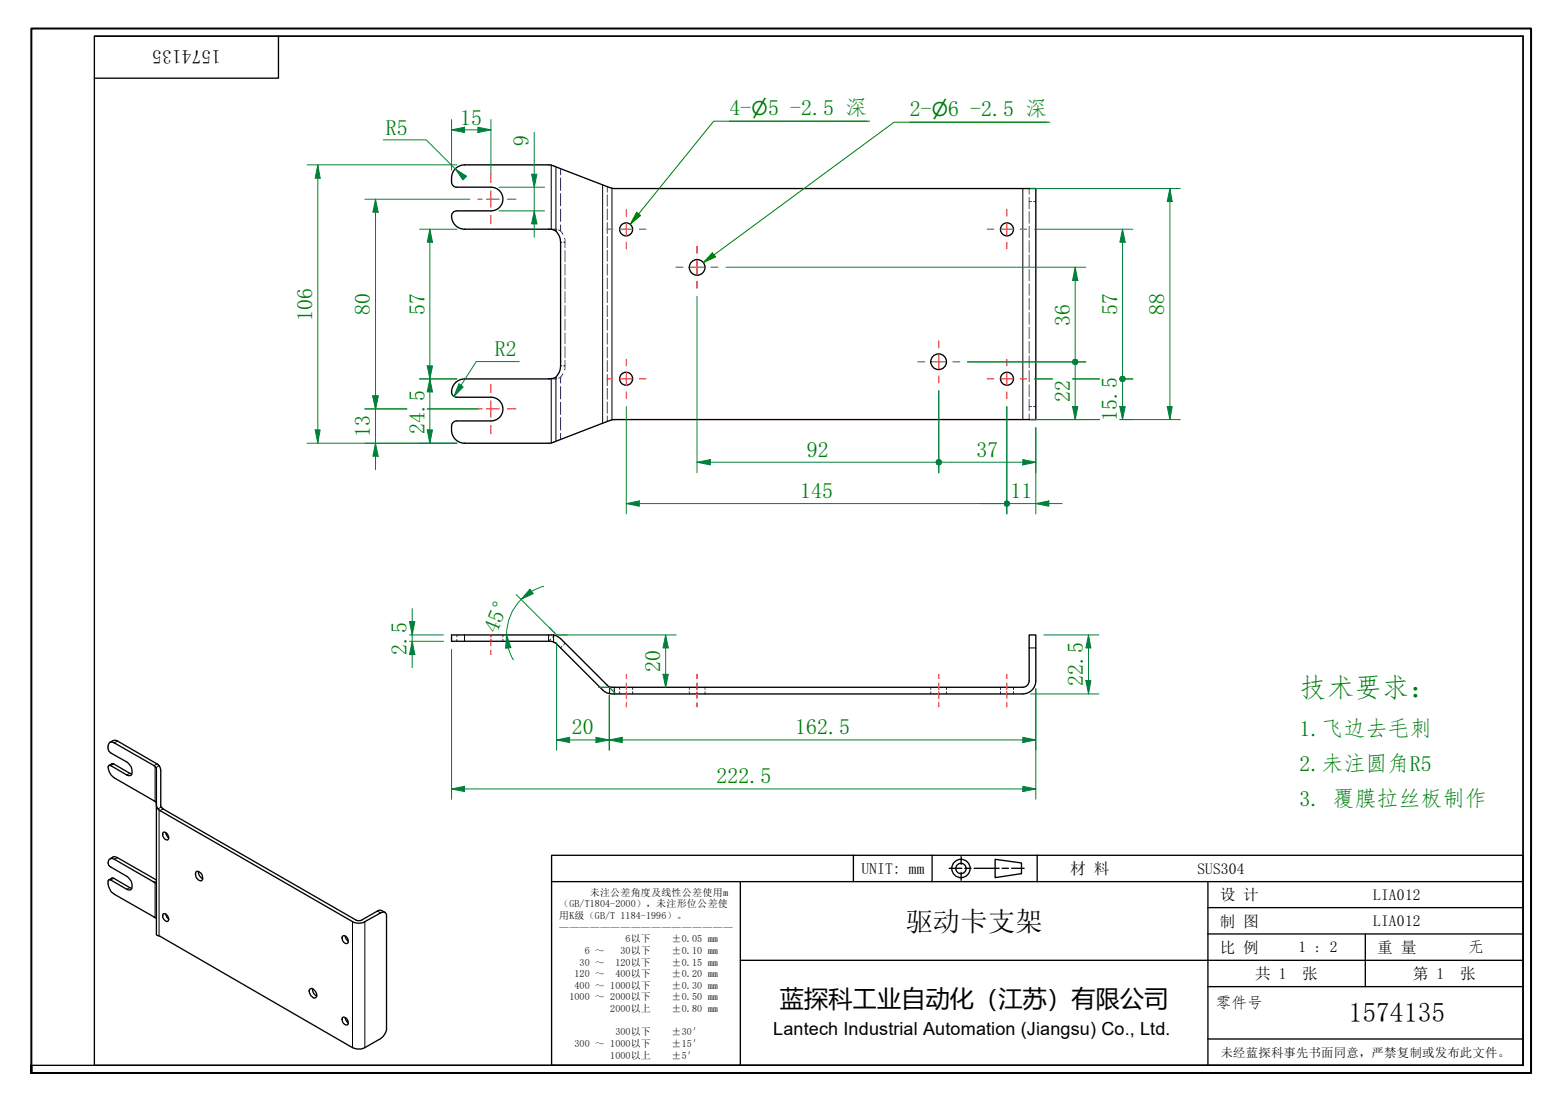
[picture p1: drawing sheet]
<svg xmlns="http://www.w3.org/2000/svg" width="297mm" height="210mm" viewBox="0 0 297 210" stroke-linecap="round" stroke-linejoin="round" font-family="sans-serif">
<g fill="none" stroke="#00f" stroke-width=".19">
<path d="M106.7 32.1v1.2M106.7 33.9v2.4M106.7 36.9v2.3M106.7 39.8v2.4M115.6 35.6v1M115.6 37.1v2.2M115.6 39.8v2.1M196 38.4h.4M196.8 38.4h.4M106.7 42.8v1.2M106.7 46.1h.3M107.3 46.1h.3"/>
<path d="M115.6 42.4v2.1M115.6 45.1v2.1M115.6 47.7v2.1M115.6 50.3v2.1M115.6 52.9v2.1M115.6 55.5v2.1M115.6 58.2v2.1M106.7 71.9v1.1M106.7 73.6v2.4M106.7 76.6v2.4M106.7 79.5v2.5M106.7 69.7h.3"/>
<path d="M107.3 69.7h.3M115.6 60.8v2.1M115.6 63.4v2.2M115.6 66.1v2.1M115.6 68.7v2.1M115.6 71.3v2.1M115.6 73.9v2.1M115.6 76.6v2.1M115.6 79.2v1M196 77.4h.4M196.8 77.4h.4M106.7 82.5v1.2"/>
<path d="M87 120.9v.4M87 121.8v.3M93.5 120.9v.4M93.5 121.8v.3M104.8 121.8l-.3 .3M105.6 121l-.4 .4"/>
</g>
<g fill="none" stroke="#00f" stroke-width=".19">
<path d="M196 35.9v1.1M196 37.6v2.2M104.5 43.7h.3M105.2 43.7h.8M106.4 43.8a1.23 1.23 0 0 1 .8 .8M107.5 45.4l.1 1.8M107.6 47.7v2.1M107.6 50.3v2.1M107.6 52.9v2.1M107.6 55.5v2.1M107.6 58.2v2M196 40.3v2.2"/>
<path d="M196 43.1v2.1M196 45.8v2.2M196 48.5v2.3M196 51.3v2.2M196 54.1v2.1M196 56.8v2.2M196 59.5v2.3M104.5 72.2h.3M106 72.1l-.8 .1M107.2 71.2a1.23 1.23 0 0 1-.8 .8M107.6 68.6l-.1 1.9M107.6 60.8v2.1"/>
<path d="M107.6 63.4v2.1M107.6 66v2.1M196 62.3v2.2M196 65.1v2.2M196 67.8v2.2M196 70.6v2.1M196 73.3v2.2M196 76v2.3M196 78.8v1.1M95.8 120.9v.4M95.8 121.8v.3M107 123.1l-.3 .3"/>
<path d="M107.6 122.5l-.3 .3M118 130.9v.5M118 131.7v.5M120.5 130.9v.5M120.5 131.7v.5M131.3 130.9v.5M131.3 131.7v.5M134.2 130.9v.5M134.2 131.7v.5M177.2 130.9v.5M177.2 131.7v.5M180.2 130.9v.5"/>
<path d="M180.2 131.7v.5M190.5 130.9v.5M190.5 131.7v.5M193 130.9v.5M193 131.7v.5"/>
</g>
<g fill="none" stroke="#000" stroke-width=".25">
<path d="M86 33.9a1.33 1.33 0 0 0 .6 1.7l.4 .1M87 35.7h6.5a2.25 2.25 0 0 1 2.3 2.2 2.25 2.25 0 0 1-2.3 2.3h-6.5M88.5 31.4h16M88.5 31.4a2.51 2.51 0 0 0-2.5 2.5M104.5 31.4l.9 .2 10.7 4.1 .9 .2M117 35.9h80.2v44h-80.2M87 40.2a1.07 1.07 0 0 0-1 1.5 2.51 2.51 0 0 0 2.5 2M88.5 43.7h16.5l.7 .2a2.76 2.76 0 0 1 1 2.2v23.6a2.57 2.57 0 0 1-1.3 2.3l-.9 .2h-16M87 75.7h6.5a2.25 2.25 0 0 1 2.3 2.2 2.25 2.25 0 0 1-2.3 2.3h-6.5M88.5 72.2a2.44 2.44 0 0 0-2.4 2.9l.5 .5 .4 .1M117 79.9l-.9 .2-11.1 4.3M86 81.2v.7"/>
<path d="M86 81.9a2.51 2.51 0 0 0 2.5 2.5M87 80.2a.98 .98 0 0 0-1 1M88.5 84.4h16M105 84.4h-.5M196 129.7a1.24 1.24 0 0 1-1.2 1.2h-78.3l-.7-.2-9.1-9.1-.8-.5-.5-.2h-19.4v1.2h19l.4 .2 .5 .2 8.8 8.9a2.59 2.59 0 0 0 2.3 .8h77.8a2.51 2.51 0 0 0 2.4-2.5M196 129.6v-8.7h1.2v8.7M20.7 145.8l.6-.3h.4l3.4 1.9M21 141.4a1.17 1.17 0 0 1 1.4-.3l7.9 4.7 .3 .9v6.9l.5 .5 36.9 21.3h.6l3.3-1.9a1.17 1.17 0 0 1 1.4 .3M29.8 153.1l-.3-.5-7.7-4.4a2.24 2.24 0 0 1-1.1-2.4h.4l3 1.8a.64 .64 0 0 0 .9 .1 .64 .64 0 0 0 .1-.9 2 2 0 0 0-1-1.7l-3-1.7a1.27 1.27 0 0 1 0-2.1l.7 .2 7.5 4.3 .5 .5v31.7l37.3 21.6 .8 .2 1.3-.1 3.3-1.9 .5-.5a2.29 2.29 0 0 0 .6-1.5v-21.3a.67 .67 0 0 0-.3-.7 .67 .67 0 0 0-.8 .1l-3.3 1.8-.9 .2-.8-.2-37-21.3-.6-.6-.1-.6M31 158.7l.1-.2a.95 .95 0 0 1 .8 1.5 1.04 1.04 0 0 1-.9-1.3zM31.6 158.6l.1 .6 .4 .4M20.7 167.6l.6-.4 .4 .1 3.4 1.9"/>
<path d="M21 163.6l.8-.4 .6 .2 7.4 4.2M29.8 168.3l-8-4.6a.8 .8 0 0 0-1.2 .2 .8 .8 0 0 0 .3 1.1l3.2 1.9a1.97 1.97 0 0 1 .9 2.6h-.6l-.3-.1-3-1.8h-.4a2.38 2.38 0 0 0 1.1 2.7l8 4.7M31.1 174a.98 .98 0 0 1 .8 1.5 .98 .98 0 0 1-.8-1.5zM31.6 174.1l.1 .6 .4 .4M37.3 166a1.07 1.07 0 0 1 1.1 .6 1.07 1.07 0 0 1-.1 1.2 1.25 1.25 0 0 1-1-1.8zM37.8 166l.2 .8 .6 .6M65.2 178.4l.1-.1a.93 .93 0 0 1 .9 .4 .93 .93 0 0 1 0 1 .96 .96 0 0 1-1-1.3zM65.7 178.3l.2 .6 .4 .4M58.9 188.5l.2-.1a.76 .76 0 0 1 1 .5 .64 .64 0 0 1 .2 .8 .64 .64 0 0 1-.6 .4l-.5-.4a1.39 1.39 0 0 1-.3-1.2zM59.5 188.3l.2 .8 .6 .6M65.2 193.9l.1-.1a.98 .98 0 0 1 .9 1.4 1.04 1.04 0 0 1-1-1.3zM65.7 193.8l.2 .6 .4 .5"/>
<circle cx="119.2" cy="43.7" r="1.24"/>
<circle cx="132.7" cy="50.9" r="1.49"/>
<circle cx="191.7" cy="43.7" r="1.24"/>
<circle cx="119.2" cy="72.1" r="1.24"/>
<circle cx="178.7" cy="68.9" r="1.49"/>
<circle cx="191.7" cy="72.1" r="1.24"/>
</g>
<g fill="none" stroke="#000" stroke-width=".19">
<path d="M105 31.5v12.2M105.9 31.8v12.2M114.7 35.2v45.4M116.5 35.8v44.2M194.8 35.9v44M105 72.1v12.3M105.9 71.9v12.1M88.5 120.9v1.2M104.5 120.9v1.2M105.4 120.9v1.4M116.1 130.8v1.3M117 130.9v1.3"/>
<path d="M196 123.4h1.2M21.7 145.5l-.6 .3M22.4 141.1l-.6 .4M24.7 147.3l-.6 .3M29.5 146v6.6M29.9 145.5l-.6 .3M30.3 145.8l-.6 .4M30.3 154.3v24M30.7 153.7l-.6 .4M31.1 154.1l-.6 .3M21.7 167.3l-.6 .3M22.4 163.4l-.6 .3"/>
<path d="M24.7 169.1l-.6 .3M29.3 168h.5M29.5 168.1v6.7M67.1 175.5v24.1M69.5 175.5v24.1M71.9 173.5l.6 .4"/>
</g>
<path d="M6 204.4v-1.5v1.5M6 202.9v-197.5h285.5v199h-285.5" fill="none" stroke="#000" stroke-width=".38"/>
<path d="M18 6.9h272v196h-272zM18 6.9h272M53 6.9v8h-35M290 6.9v196h-284" fill="none" stroke="#000" stroke-width=".25"/>
<g fill="none" stroke="#000" stroke-width=".25">
<path d="M105 162.9h185v40h-185zM105 167.9h185M141 167.9v35M162.5 162.9v5M177.5 162.9v5M180.7 165.4h2.4M183 163.2v1.4M183 166.2v1.5M183.7 165.4h1.2M185.5 165.4h4.7M189.5 163.7l5 .7v2l-5 .8zM190.8 165.4h1.2"/>
<path d="M192.6 165.4h2.4M197.5 162.9v5M230 167.9v35M230 177.9h60M230 172.9h60M260 177.9v10M291.5 162.9v41.5h-186.5M141 182.9h149M230 197.9h60M230 187.9h60"/>
<circle cx="183" cy="165.4" r="1.75"/>
<circle cx="183" cy="165.4" r=".98"/>
</g>
<g fill="none" stroke="#f00" stroke-width=".19">
<path d="M91 37.9h.8M92.6 37.9h2.5M93.5 33.2v1.6M93.5 36.4v3.1M96.6 37.9h1.6M119.3 39.9v1.3M191.7 39.9v1.3M93.5 41.1v1.5M115.5 43.7h1.2M118 43.7h2.5M119.3 42.4v2.5M119.3 46.1v1.3"/>
<path d="M121.7 43.7h1.3M128.7 50.9h1.3M131.4 50.9h2.6M132.7 46.9v1.3M132.7 49.6v2.6M132.7 53.6v1.3M135.4 50.9h1.3M188 43.7h1.2M190.5 43.7h2.5M191.7 42.4v2.5M191.7 46.1v1.3M194.2 43.7h1.3"/>
<path d="M91 77.9h.8M92.6 77.9h2.5M93.5 73.2v1.6M93.5 76.4v3.1M96.6 77.9h1.6M115.5 72.2h1.2M118 72.2h2.5M119.3 68.4v1.3M119.3 70.9v2.5M119.3 74.6v1.3M121.7 72.2h1.3M174.8 68.9h1.3"/>
<path d="M177.4 68.9h2.7M178.8 64.9v1.4M178.8 67.6v2.7M178.8 71.6v1.3M181.4 68.9h1.4M188 72.2h1.2M190.5 72.2h2.5M191.7 68.4v1.3M191.7 70.9v2.5M191.7 74.6v1.3M194.2 72.2h1.3M93.5 81.1v1.5"/>
</g>
<g fill="none" stroke="#f00" stroke-width=".19">
<path d="M93.5 120.8v.5M93.5 121.8v1.2M93.5 123.9v.8M119.3 128.4v.9M119.3 130.1v1.3M119.3 131.7v1.3M119.3 133.8v.9M132.7 128.4v.9M132.7 130.1v1.3M132.7 131.7v1.3M132.7 133.8v.9M178.8 128.4v.9"/>
<path d="M178.8 130.1v1.3M178.8 131.7v1.3M178.8 133.8v.9M191.7 128.4v.9M191.7 130.1v1.3M191.7 131.7v1.3M191.7 133.8v.9"/>
</g>
<path d="M60.5 31.4v2.5" fill="none" stroke="#00803f" stroke-width=".19"/>
<path d="M60.5 31.4l.5 2.5h-1z" fill="#00803f"/>
<path d="M60.5 31.4l.5 2.5h-1zM60.5 81.9v2.5" fill="none" stroke="#00803f" stroke-width=".19"/>
<path d="M60 81.9h1l-.5 2.5z" fill="#00803f"/>
<path d="M58.5 31.4h28.5M60.5 33.9v48M58.5 84.4h28.5M60 81.9h1l-.5 2.5zM78.5 118.4v2.5" fill="none" stroke="#00803f" stroke-width=".19"/>
<path d="M78 118.4h1l-.5 2.5z" fill="#00803f"/>
<path d="M78 118.4h1l-.5 2.5zM78.5 122.1v2.6" fill="none" stroke="#00803f" stroke-width=".19"/>
<path d="M78.5 122.1l.5 2.6h-1z" fill="#00803f"/>
<path d="M78.5 115.9v2.5M78 120.9h6.5M78 122.1h6.5M78.5 122.1l.5 2.6h-1zM78.5 120.9v1.2M78.5 124.7v2.5M207.3 120.9v2.5" fill="none" stroke="#00803f" stroke-width=".19"/>
<path d="M207.3 120.9l.4 2.5h-.9z" fill="#00803f"/>
<path d="M207.3 120.9l.4 2.5h-.9zM207.3 129.6v2.6" fill="none" stroke="#00803f" stroke-width=".19"/>
<path d="M206.8 129.6h.9l-.4 2.6z" fill="#00803f"/>
<path d="M222.8 77.4v2.5M196.2 132.2h13M198.8 120.9h10.4M206.8 129.6h.9l-.4 2.6zM207.3 123.4v6.2" fill="none" stroke="#00803f" stroke-width=".19"/>
<path d="M222.2 77.4h1l-.4 2.5z" fill="#00803f"/>
<path d="M222.8 35.9v2.5M222.2 77.4h1l-.4 2.5z" fill="none" stroke="#00803f" stroke-width=".19"/>
<path d="M222.8 35.9l.4 2.5h-1z" fill="#00803f"/>
<path d="M71.5 37.9v2.5M196.2 35.9h28.5M222.8 35.9l.4 2.5h-1zM222.8 38.4v39M196.2 79.9h13.2M213.2 79.9h11.5" fill="none" stroke="#00803f" stroke-width=".19"/>
<path d="M71.5 37.9l.5 2.5h-1z" fill="#00803f"/>
<path d="M71.5 37.9l.5 2.5h-1zM71.5 75.4v2.5" fill="none" stroke="#00803f" stroke-width=".19"/>
<path d="M71 75.4h1l-.5 2.5z" fill="#00803f"/>
<path d="M69.5 37.9h20M71.5 40.4v35M81.9 43.7v2.4M69.5 77.9h8M71 75.4h1l-.5 2.5zM81.3 77.9h9.7" fill="none" stroke="#00803f" stroke-width=".19"/>
<path d="M81.9 43.7l.5 2.4h-1.1z" fill="#00803f"/>
<path d="M81.9 43.7l.5 2.4h-1.1zM81.9 69.7v2.5" fill="none" stroke="#00803f" stroke-width=".19"/>
<path d="M81.3 69.7h1.1l-.5 2.5z" fill="#00803f"/>
<path d="M91 24.7h2.5M79.9 43.7h7.1M81.9 46.1v23.6M79.9 72.2h7.1M81.3 69.7h1.1l-.5 2.5z" fill="none" stroke="#00803f" stroke-width=".19"/>
<path d="M91 24.2l2.5 .5-2.5 .5z" fill="#00803f"/>
<path d="M86 24.7h2.5M91 24.2l2.5 .5-2.5 .5z" fill="none" stroke="#00803f" stroke-width=".19"/>
<path d="M86 24.7l2.5-.5v1z" fill="#00803f"/>
<path d="M86 24.7l2.5-.5v1zM86 22.8v9.6M86.7 32.2l1.8 1.7M88.5 24.7h2.5M93.5 22.8v10.4" fill="none" stroke="#00803f" stroke-width=".19"/>
<path d="M86.7 32.2l2.1 1.4-.7 .7z" fill="#00803f"/>
<path d="M73 26.6h8.2l5.5 5.6M86.7 32.2l2.1 1.4-.7 .7z" fill="none" stroke="#00803f" stroke-width=".19"/>
<path d="M138.9 23.1h26.2M121.6 40.7l-1.6 2" fill="none" stroke="#008000" stroke-width=".19"/>
<path d="M121.2 40.4l.8 .7-2 1.6z" fill="#008000"/>
<path d="M165.6 23.1h-29.7l-14.3 17.6M173.2 23.3h26.2M121.2 40.4l.8 .7-2 1.6zM136 48.5l-2.1 1.5" fill="none" stroke="#008000" stroke-width=".19"/>
<path d="M135.6 48.2l.7 .7-2.4 1.1z" fill="#008000"/>
<path d="M199.9 23.3h-29.7l-34.2 25.2M135.6 48.2l.7 .7-2.4 1.1z" fill="none" stroke="#008000" stroke-width=".19"/>
<path d="M119.3 95.9h2.4" fill="none" stroke="#00803f" stroke-width=".19"/>
<path d="M119.3 95.9l2.4-.5v1z" fill="#00803f"/>
<path d="M119.3 95.9l2.4-.5v1zM189.2 95.9h1.9" fill="none" stroke="#00803f" stroke-width=".19"/>
<circle cx="191.7" cy="95.9" r=".63" fill="#00803f"/>
<path d="M119.3 77.4v20.5M191.7 77.4v20.5M121.7 95.9h69.4" fill="none" stroke="#00803f" stroke-width=".19"/>
<circle cx="191.7" cy="95.9" r=".63" fill="#00803f"/>
<path d="M197.2 95.9h2.5" fill="none" stroke="#00803f" stroke-width=".19"/>
<path d="M197.2 95.9l2.5-.5v1z" fill="#00803f"/>
<path d="M191.7 77.4v20.5M132.7 88h2.6M186.8 95.9h2.4M191.7 95.9h5.5M197.2 95.9l2.5-.5v1zM197.2 81.4v16.5M199.7 95.9h2.5" fill="none" stroke="#00803f" stroke-width=".19"/>
<path d="M132.7 88l2.6-.5v1.1z" fill="#00803f"/>
<path d="M132.7 88l2.6-.5v1.1zM176.2 88h1.9" fill="none" stroke="#00803f" stroke-width=".19"/>
<circle cx="178.8" cy="88" r=".63" fill="#00803f"/>
<path d="M132.7 56.4v33.7M178.8 74.4v15.7M135.3 88h40.9M179.4 88h1.8" fill="none" stroke="#00803f" stroke-width=".19"/>
<circle cx="178.7" cy="88" r=".63" fill="#00803f"/>
<path d="M194.8 88h2.4" fill="none" stroke="#00803f" stroke-width=".19"/>
<path d="M194.8 87.5l2.4 .5-2.4 .6z" fill="#00803f"/>
<path d="M178.8 74.4v15.7M213.7 77.4v2.5M181.2 88h13.6M194.8 87.5l2.4 .5-2.4 .6zM197.2 81.4v8.7" fill="none" stroke="#00803f" stroke-width=".19"/>
<path d="M213.2 77.4h1l-.5 2.5z" fill="#00803f"/>
<path d="M213.2 77.4h1l-.5 2.5zM213.7 72.8v1.8" fill="none" stroke="#00803f" stroke-width=".19"/>
<circle cx="213.7" cy="72.2" r=".63" fill="#00803f"/>
<path d="M196.2 79.9h13.2M197 72.2h3.4M204.2 72.2h5.2M213.2 79.9h2.5M213.2 72.2h2.5M213.7 69.7v1.8M213.7 74.6v2.8" fill="none" stroke="#00803f" stroke-width=".19"/>
<circle cx="213.7" cy="72.2" r=".63" fill="#00803f"/>
<path d="M213.7 43.7v2.4" fill="none" stroke="#00803f" stroke-width=".19"/>
<path d="M213.7 43.7l.5 2.4h-1z" fill="#00803f"/>
<path d="M197 43.7h18.7M213.7 43.7l.5 2.4h-1zM213.7 46.1v23.6M197 72.2h3.4M204.2 72.2h5.2M204.7 77.4v2.5M213.2 72.2h2.5" fill="none" stroke="#00803f" stroke-width=".19"/>
<path d="M204.2 77.4h1l-.5 2.5z" fill="#00803f"/>
<path d="M204.2 77.4h1l-.5 2.5zM204.7 69.6v1.8" fill="none" stroke="#00803f" stroke-width=".19"/>
<circle cx="204.7" cy="68.9" r=".63" fill="#00803f"/>
<path d="M184.2 68.9h7.4M191.8 68.9h15M196.2 79.9h10.6M204.7 66.4v1.9M204.7 71.4v6" fill="none" stroke="#00803f" stroke-width=".19"/>
<circle cx="204.7" cy="68.9" r=".63" fill="#00803f"/>
<path d="M204.7 50.9v2.5" fill="none" stroke="#00803f" stroke-width=".19"/>
<path d="M204.7 50.9l.5 2.5h-1z" fill="#00803f"/>
<path d="M138.2 50.9h68.6M204.7 50.9l.5 2.5h-1zM204.7 53.4v13M71.5 75.4v2.5M184.2 68.9h7.4M191.8 68.9h15" fill="none" stroke="#00803f" stroke-width=".19"/>
<path d="M71 75.4h1l-.5 2.5z" fill="#00803f"/>
<path d="M71 75.4h1l-.5 2.5zM71.5 84.4v2.5" fill="none" stroke="#00803f" stroke-width=".19"/>
<path d="M71.5 84.4l.5 2.5h-1z" fill="#00803f"/>
<path d="M69.5 77.9h8M71.5 72.9v2.5M71.5 77.9v6.5M81.3 77.9h9.7M81.9 72.2v2.4M69.5 84.4h17.5M71.5 84.4l.5 2.5h-1zM71.5 86.9v2.5" fill="none" stroke="#00803f" stroke-width=".19"/>
<path d="M81.9 72.2l.5 2.4h-1.1z" fill="#00803f"/>
<path d="M81.9 72.2l.5 2.4h-1.1zM81.9 81.9v2.5" fill="none" stroke="#00803f" stroke-width=".19"/>
<path d="M81.3 81.9h1.1l-.5 2.5z" fill="#00803f"/>
<path d="M79.9 72.2h7.1M81.9 74.6v7.3M79.9 84.4h7.1M81.3 81.9h1.1l-.5 2.5zM126.7 120.9v2.5" fill="none" stroke="#00803f" stroke-width=".19"/>
<path d="M126.7 120.9l.6 2.5h-1.1z" fill="#00803f"/>
<path d="M126.7 120.9l.6 2.5h-1.1zM126.7 128.4v2.5" fill="none" stroke="#00803f" stroke-width=".19"/>
<path d="M126.2 128.4h1.1l-.6 2.5z" fill="#00803f"/>
<path d="M106 120.9h22.8M126.2 128.4h1.1l-.6 2.5zM126.7 123.4v5M113.5 140.9h2.5" fill="none" stroke="#00803f" stroke-width=".19"/>
<path d="M113.5 140.4l2.5 .5-2.5 .5z" fill="#00803f"/>
<path d="M106 140.9h2.5M113.5 140.4l2.5 .5-2.5 .5z" fill="none" stroke="#00803f" stroke-width=".19"/>
<path d="M106 140.9l2.5-.5v1z" fill="#00803f"/>
<path d="M104.6 119.5l1.4 1.4h2M106 122.4v20.5M114 130.9h2l1.4 1.4M116 132.4v10.5M106 140.9l2.5-.5v1zM108.5 140.9h5M116 140.9h2.5" fill="none" stroke="#00803f" stroke-width=".19"/>
<path d="M116 140.9l2.5-.5v1z" fill="#00803f"/>
<path d="M116 140.9l2.5-.5v1zM194.8 140.9h2.4" fill="none" stroke="#00803f" stroke-width=".19"/>
<path d="M194.8 140.4l2.4 .5-2.4 .5z" fill="#00803f"/>
<path d="M114 130.9h2l1.4 1.4M116 132.4v10.5M197.2 131.2v11.7M86 150.3h2.5M118.5 140.9h76.3M194.8 140.4l2.4 .5-2.4 .5z" fill="none" stroke="#00803f" stroke-width=".19"/>
<path d="M86 150.3l2.5-.5v1z" fill="#00803f"/>
<path d="M86 150.3l2.5-.5v1zM194.8 150.3h2.4" fill="none" stroke="#00803f" stroke-width=".19"/>
<path d="M194.8 149.8l2.4 .5-2.4 .5z" fill="#00803f"/>
<path d="M101.2 112.6l-1.9 1.5M86 123.7v28.5M197.2 131.2v21M88.5 150.3h106.3M194.8 149.8l2.4 .5-2.4 .5z" fill="none" stroke="#00803f" stroke-width=".19"/>
<path d="M100.9 112.2l.6 .9-2.2 1z" fill="#00803f"/>
<path d="M100.9 112.2l.6 .9-2.2 1zM96.5 120.9l.3 2.5" fill="none" stroke="#00803f" stroke-width=".19"/>
<path d="M96.5 120.9l.8 2.5-1 .1z" fill="#00803f"/>
<path d="M101.7 40.2v2.4M98.3 113.3l7.4 7.3M99.3 114.1a9.6 9.6 0 0 0-2.8 6.8M103.5 111.7l-2.3 .9M96.5 120.9l.8 2.5-1 .1zM96.8 123.4l.9 2.3" fill="none" stroke="#00803f" stroke-width=".19"/>
<path d="M101.7 40.2l.5 2.4h-1z" fill="#00803f"/>
<path d="M101.7 33.2v2.5M101.7 40.2l.5 2.4h-1z" fill="none" stroke="#00803f" stroke-width=".19"/>
<path d="M101.2 33.2h1l-.5 2.5z" fill="#00803f"/>
<path d="M95 35.7h8.7M101.2 33.2h1l-.5 2.5zM101.7 25.2v8M101.7 35.7v4.5M95 40.2h8.7M101.7 42.6v2.6M87.8 73.4l-1.4 2.1" fill="none" stroke="#00803f" stroke-width=".19"/>
<path d="M87.4 73.1l.8 .6-1.8 1.8z" fill="#00803f"/>
<path d="M87.4 73.1l.8 .6-1.8 1.8zM98.9 68.9h-8.2l-3.7 5.7 .8-1.2" fill="none" stroke="#00803f" stroke-width=".19"/>
<text font-size="5.2" fill="#008000" x="247.5" y="132.7">技术要求：</text>
<g font-size="5.2">
<text x="172.4" y="177.3">驱动卡支架</text>
<text x="256.9" y="194.7">1574135</text>
</g>
<text font-size="4.6" x="148.5" y="191.9">蓝探科工业自动化（江苏）有限公司</text>
<g font-size="4.2" fill="#008000">
<text x="87.6" y="23.7">15</text>
<text x="138.9" y="21.9">4-</text>
<text x="146.2" y="21.9">5 -2.5 深</text>
<text x="173.2" y="22.1">2-</text>
<text x="180.5" y="22.1">6 -2.5 深</text>
<text x="73.5" y="25.6">R5</text>
<text x="100.6" y="27.8" transform="rotate(-90 100.6 27.8)">9</text>
<text x="70.4" y="60" transform="rotate(-90 70.4 60)">80</text>
<text x="80.8" y="60" transform="rotate(-90 80.8 60)">57</text>
<text x="212.7" y="60" transform="rotate(-90 212.7 60)">57</text>
<text x="221.7" y="60" transform="rotate(-90 221.7 60)">88</text>
<text x="59.4" y="61.1" transform="rotate(-90 59.4 61.1)">106</text>
<text x="203.7" y="62" transform="rotate(-90 203.7 62)">36</text>
<text x="94.2" y="67.9">R2</text>
<text x="203.7" y="76.5" transform="rotate(-90 203.7 76.5)">22</text>
<text x="70.4" y="83.3" transform="rotate(-90 70.4 83.3)">13</text>
<text x="80.8" y="82.7" transform="rotate(-90 80.8 82.7)">24.5</text>
<text x="212.7" y="80.2" transform="rotate(-90 212.7 80.2)">15.5</text>
<text x="153.6" y="87">92</text>
<text x="185.9" y="87">37</text>
<text x="152.3" y="94.9">145</text>
<text x="192.4" y="94.9">11</text>
<text x="77.4" y="124.7" transform="rotate(-90 77.4 124.7)">2.5</text>
<text x="94.6" y="120.7" transform="rotate(-68 94.6 120.7)">45°</text>
<text x="125.7" y="128" transform="rotate(-90 125.7 128)">20</text>
<text x="206.2" y="130.7" transform="rotate(-90 206.2 130.7)">22.5</text>
<text x="108.9" y="139.9">20</text>
<text x="151.4" y="139.9">162.5</text>
<text x="247.5" y="140.1">1.飞边去毛刺</text>
<text x="136.4" y="149.2">222.5</text>
<text x="247.5" y="146.8">2.未注圆角R5</text>
<text x="247.5" y="153.6">3. 覆膜拉丝板制作</text>
</g>
<text font-size="3.7" x="42" y="9.6" transform="rotate(180 42 9.6)">1574135</text>
<g font-size="3.6" fill="#008000">
<text x="143.1" y="21.9">⌀</text>
<text x="177.4" y="22.1">⌀</text>
</g>
<text font-size="3.4" x="147.2" y="197.1">Lantech Industrial Automation (Jiangsu) Co., Ltd.</text>
<g font-size="3">
<text x="164" y="166.4">UNIT: mm</text>
<text x="203.8" y="166.5">材 料</text>
<text x="228" y="166.4">SUS304</text>
<text x="232.3" y="171.5">设 计</text>
<text x="261.5" y="171.4">LIA012</text>
<text x="232.3" y="176.5">制 图</text>
<text x="261.5" y="176.4">LIA012</text>
<text x="232.3" y="181.5">比 例</text>
<text x="247.3" y="181.4">1 : 2</text>
<text x="262.3" y="181.5">重 量</text>
<text x="279.5" y="181.4">无</text>
<text x="231.5" y="191.9">零件号</text>
<text x="239" y="186.5">共 1</text>
<text x="248" y="186.5">张</text>
<text x="269" y="186.5">第 1</text>
<text x="278" y="186.5">张</text>
</g>
<text font-size="2.3" x="232.5" y="201.3">未经蓝探科事先书面同意，严禁复制或发布此文件。</text>
<g font-size="1.9">
<text x="106.5" y="172.8">（GB/T1804-2000），未注形位公差使</text>
<text x="112.3" y="170.6">未注公差角度及线性公差使用m</text>
<text x="106.5" y="175">用K级（GB/T 1184-1996）。</text>
<text x="106.5" y="177.3">—————————————————</text>
<text x="119.1" y="179.5">6以下</text>
<text x="127.9" y="179.5">±0.05 mm</text>
<text x="110.4" y="183.9">30 ～</text>
<text x="111.4" y="181.7">6 ～</text>
<text x="117.2" y="183.9">120以下</text>
<text x="118.2" y="181.7">30以下</text>
<text x="127.9" y="181.7">±0.10 mm</text>
<text x="127.9" y="183.9">±0.15 mm</text>
<text x="108.5" y="190.5">1000 ～ 2000以下</text>
<text x="109.4" y="186.1">120 ～</text>
<text x="109.4" y="188.3">400 ～ 1000以下</text>
<text x="117.2" y="186.1">400以下</text>
<text x="127.9" y="186.1">±0.20 mm</text>
<text x="127.9" y="188.3">±0.30 mm</text>
<text x="127.9" y="190.5">±0.50 mm</text>
<text x="116.2" y="192.8">2000以上</text>
<text x="117.2" y="197.2">300以下</text>
<text x="127.9" y="192.8">±0.80 mm</text>
<text x="127.9" y="197.2">±30′</text>
<text x="109.4" y="199.4">300 ～ 1000以下</text>
<text x="116.2" y="201.6">1000以上</text>
<text x="127.9" y="199.4">±15′</text>
<text x="127.9" y="201.6">±5′</text>
</g>
</svg>
